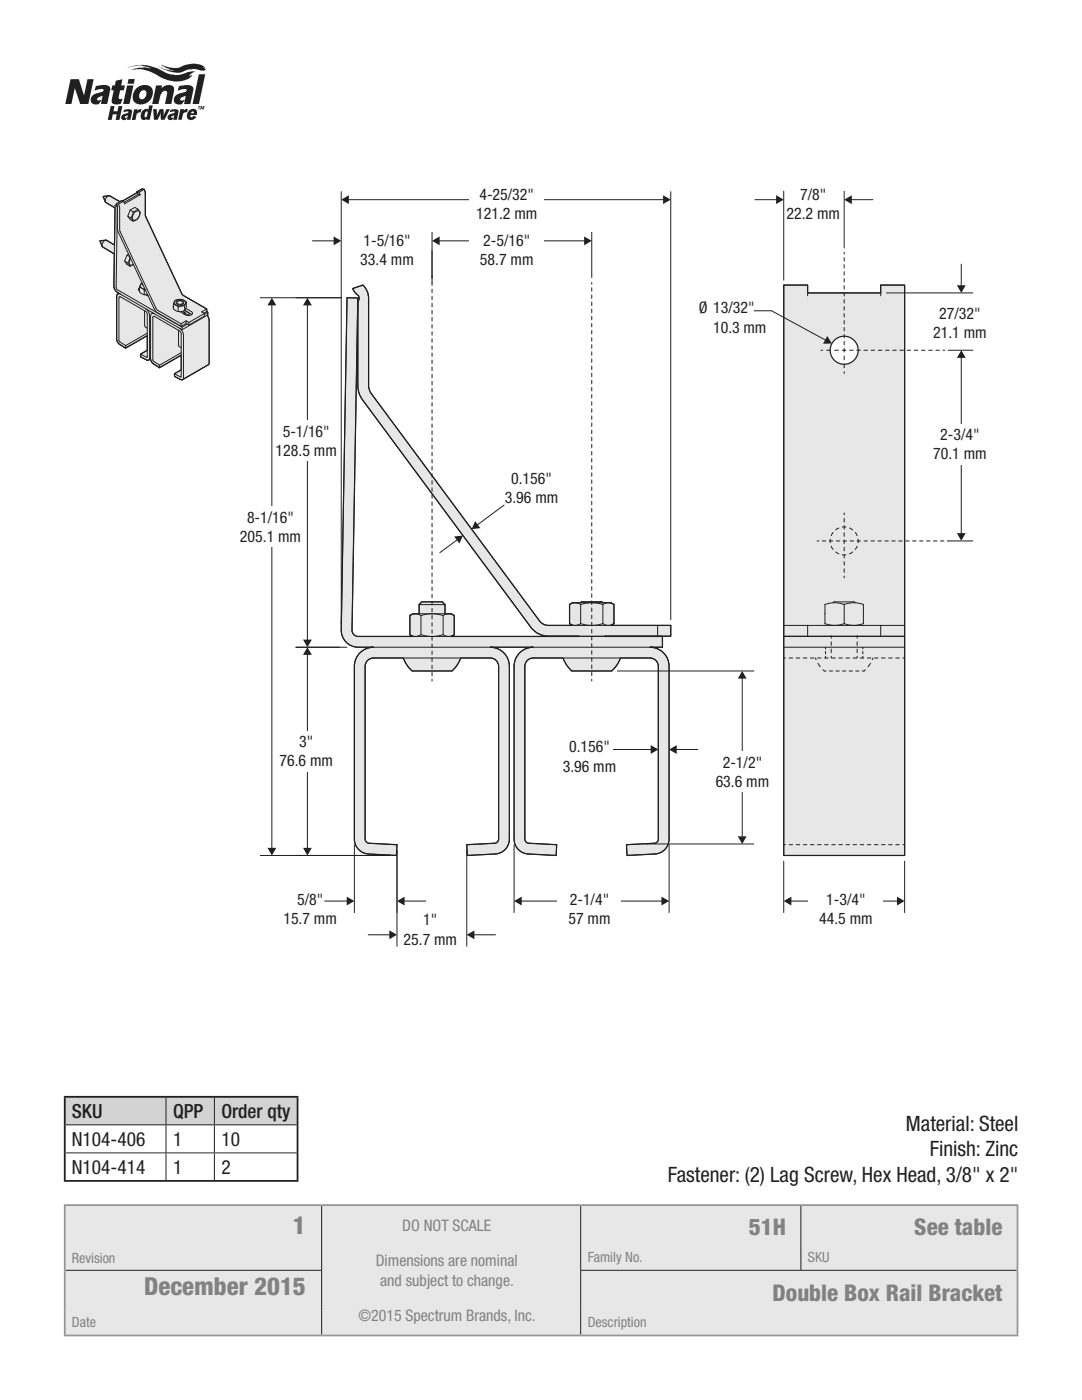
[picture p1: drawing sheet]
<svg xmlns="http://www.w3.org/2000/svg" width="216mm" height="279mm" viewBox="0 0 216 279" stroke-linecap="round" stroke-linejoin="round" font-family="sans-serif">
<g fill="#231f20">
<path d="M14.1 15.8h1.6l1.1 3.2 .7-3.2h1.2l-1.1 5h-1.6l-1.1-3.2-.6 3.2h-1.3z"/>
<path d="M19.1 17.2l1.3-.2a1.29 1.29 0 0 1 1.6 .7l-.6 3h-1.3l.4-1.6-.3 .1a.75 .75 0 0 0-.8 .7l.3 .2 .6-.2-.6 .9a1.09 1.09 0 0 1-1.5-.5 1.09 1.09 0 0 1 .5-1.4l1.8-.6 .2-.3-.1-.1-.3-.2-1.4 .4z"/>
<path d="M23.1 16.1l1.3-.3-.2 1.3h.7l-.2 .9h-.7l-.3 1.5 .3 .3 .5-.1-.4 1-.9 .1a.76 .76 0 0 1-.7-.2 .76 .76 0 0 1-.2-.8l.4-1.8h-.5l.2-.9h.5z"/>
<path d="M25.4 17.1h1.2l-.8 3.6h-1.2z"/>
<path d="M31.1 17.1h1.2l-.1 .5a1.68 1.68 0 0 1 2.4-.2l.1 .8-.5 2.5h-1.3l.4-1.9a.49 .49 0 0 0-.2-.7 .49 .49 0 0 0-.6 .2 3.6 3.6 0 0 0-.9 2.4h-1.2z"/>
<path d="M39.7 14.8h1.3l-1.3 5.9h-1.3z"/>
<path d="M35.7 17.2l1.3-.2a1.29 1.29 0 0 1 1.6 .7l-.6 3.1h-1.3l.4-1.7-.3 .1a.74 .74 0 0 0-.8 .7l.3 .2 .6-.2-.6 .9a1.09 1.09 0 0 1-1.5-.5 1.09 1.09 0 0 1 .5-1.4l1.8-.6 .2-.2-.1-.2-.3-.1-1.5 .3z"/>
<path d="M22.1 21.2h.8l-.3 1h.8l.3-1h.7l-.6 2.7h-.7l.2-1.1h-.8l-.2 1.1h-.8z"/>
<path d="M26.8 21.8h.7l-.1 .3 .3-.2 .5-.1-.1 .6-.8 .3-.3 1.2h-.7z"/>
<path d="M30.6 21.8h.7v1.4l.6-1.4h.7v1.4l.6-1.4h.7l-1.1 2.1h-.7v-1.5l-.6 1.5h-.8z"/>
<path d="M36 21.8h.7l-.1 .3 .3-.3 .6-.1-.2 .7-.7 .2-.3 1.3h-.8z"/>
<path d="M24.8 21.9l.6-.1a.75 .75 0 0 1 1 .4l-.4 1.7h-.7l.2-.9a.51 .51 0 0 0-.6 .5l.5-.1-.5 .6a.56 .56 0 0 1-.7-.7 1.47 1.47 0 0 1 1.3-.7l.1-.2-.2-.2-.8 .2z"/>
<path d="M34 21.9l.6-.1a.75 .75 0 0 1 1 .4l-.3 1.7h-.7l.2-.9a.51 .51 0 0 0-.6 .5l.5-.1-.5 .6a.56 .56 0 0 1-.8-.7 1.46 1.46 0 0 1 1.3-.7l.2-.2-.2-.2-.8 .2z"/>
<path d="M31.4 13.1l1.7 .8 .6 .2-.6-.3 1.6 .3-1-.3h.1l-1.7-.8 .8 .3-.5-.3 1.1 .4 1.1 .2-.2-.1a5.1 5.1 0 0 0 2.8-.6l.3-.1a3.7 3.7 0 0 1 3.4 .7l-.6-.1 .8 .5a1.93 1.93 0 0 1-2-.1h-.8a4.4 4.4 0 0 0-2.2 .7h-.7a7.1 7.1 0 0 1-4-1.4z"/>
<path d="M25.7 15.8h1.2l-.2 .9h-1.3z"/>
<path d="M25.3 13.6a6.9 6.9 0 0 1 5.8 0h.1a8.2 8.2 0 0 0 3.3 1.3h1.4l1.7-.6v.1l.4-.1a.68 .68 0 0 1 .8 0l-.7 .4-.4 .5 .7-.2a4.2 4.2 0 0 1-4.1 1.2 10.4 10.4 0 0 1-4-1.8l-2-.6h-.8l-1 .2 .9-.3-1.2 .2 1.3-.4h1.3l-.2-.1 1.4 .2-1.5-.4h.3a7 7 0 0 0-3.5 .4z"/>
<path d="M28.1 18.3a.87 .87 0 0 0-.4 .8 .87 .87 0 0 0 .6 .7 1.08 1.08 0 0 0 .7-1.7h-.6zM27.1 17.8a2.09 2.09 0 0 1 3.3 0 2.33 2.33 0 0 1-.8 2.6 2.33 2.33 0 0 1-2.8 0 2 2 0 0 1 .3-2.6z"/>
<path d="M29.1 22.3l-.3 .8a.24 .24 0 0 0 .2 .3 .24 .24 0 0 0 .3-.2l.2-.9-.3-.1zM28.5 22.1a.7 .7 0 0 1 1.1-.2l.2-.9h.7l-.6 2.9h-.7v-.2a.66 .66 0 0 1-.7 .2 .66 .66 0 0 1-.4-.6l.1-.8z"/>
<path d="M38.2 22.4l-.1 .2h.6l-.1-.3zM37.8 22.1a.89 .89 0 0 1 1.1-.3 .89 .89 0 0 1 .4 1.2h-1.3v.1a.32 .32 0 0 0 .3 .3 .32 .32 0 0 0 .3-.3l.6 .2a1.11 1.11 0 0 1-1.9 .2 1.53 1.53 0 0 1 .5-1.4z"/>
<path d="M40.1 21.2h.2l.1 .4 .2-.4h.2l-.1 .6h-.2l.1-.5-.2 .5h-.2v-.5l-.1 .5h-.2zM39.5 21.2h.5l-.2 .1-.1 .5h-.1l.1-.5h-.2z"/>
</g>
<path d="M12.9 240.5h51.3v8h-51.3zM64.2 240.5h51.7v26h-51.7zM115.9 240.5h43.9v8h-43.9zM159.8 240.5h43.2v8h-43.2zM12.9 248.5h51.3v5h-51.3zM115.9 248.5h43.9v5h-43.9zM159.8 248.5h43.2v5h-43.2zM12.9 253.5h51.3v8h-51.3zM115.9 253.5h87.1v8h-87.1zM12.9 261.5h51.3v5h-51.3zM115.9 261.5h87.1v5h-87.1z" fill="#e6e7e8"/>
<path d="M13.1 253.5h51.1M64.2 240.7v12.8M64.2 253.6v12.7M115.8 253.5h87M115.9 240.7v12.8M115.9 253.6v12.7M159.8 240.7v12.8" fill="none" stroke="#231f20" stroke-width=".2"/>
<path d="M12.7 240.5h190.5M12.9 240.7v25.6M203 240.7v25.6M12.7 266.5h190.5" fill="none" stroke="#939598" stroke-width=".35"/>
<path d="M165.6 69.9a2.8 2.8 0 0 1 5.6 0 2.8 2.8 0 0 1-5.6 0zM156.4 56.9v113.8h24.1v-113.8h-4.8v1.6h-14.5v-1.6z" fill="#e6e7e8"/>
<g fill="none" stroke="#231f20" stroke-width=".25">
<path d="M156.4 56.9h4.8v1.6h14.5v-1.6h4.8v113.8h-24.1z"/>
<circle cx="168.4" cy="69.9" r="2.8"/>
</g>
<path d="M20.6 39.2l1.3-.1 2 1.2 .5-.2 3-1.7-.1-.1 1-.6 .5 .1 .2 .7 .1 4.7 7.2 15.4 .3 .4 4.6 2.7v.5l.3 .1v.5l-.2 .1 .4 1v8.7l-.2 .2-5.1 3h-.3l-1.3-.7v-.5l1.4-.8v-2.9l-4.4 2.5-1.3-.9-.5-.9-.6 .3-1.3-.7-.1-.5 1.4-.8v-2.9l-4.3 2.5-1.3-.9-.4-.5-.1-8.9 .1-.4 .3-.3-.6-.4-.4-.8 .1-6.6-2.3-1.4-.6-1.2 1.3-.2 1.6 1 .2-7.4-1.9-1.1z" fill="#e6e7e8"/>
<path d="M20.6 39.2l1.3-.1 2 1.2 .5-.2 3-1.7-.1-.1 1-.6 .5 .1 .2 .7 .1 4.7 7.2 15.4 .3 .4 4.6 2.7v.5l.3 .1v.5l-.2 .1 .4 1v8.7l-.2 .2-5.1 3h-.3l-1.3-.7v-.5l1.4-.8v-2.9l-4.4 2.5-1.3-.9-.5-.9-.6 .3-1.3-.7-.1-.5 1.4-.8v-2.9l-4.3 2.5-1.3-.9-.4-.5-.1-8.9 .1-.4 .3-.3-.6-.4-.4-.8 .1-6.6-2.3-1.4-.6-1.2 1.3-.2 1.6 1 .2-7.4-1.9-1.1z" fill="none" stroke="#231f20" stroke-width=".25"/>
<g fill="none" stroke="#231f20" stroke-width=".2">
<path d="M21.7 39.1l-1.1 .1 .4 1.1M21.7 39.1l-.5 .4-.2 .8M21.7 39.1l2.2 1.1M27.3 38.3l.4 .1M27.4 38.4l-3 1.7M27.6 38.8l.4 .1M27.6 38.8l-2.8 1.6M27.7 38.4l1.1-.6 .2 .4 .1 5.1M27.7 38.4h.1M27.7 38.4l.3 .5M28 38.9l-3.1 1.8-.2-.5M28.8 37.8l-.5-.1-1 .6 .3 .5"/>
<path d="M21 40.3l2 1.2M21.1 47.9l1.7 1M21.1 47.9l-1.2 .2 .5 1M21.1 47.9l-.6 .5-.1 .8 2.4 1.5M23 41l.4 .3M23 41l-.2 16.4 .6 .9 5.8 3.4 .4 .5 .2 .5v8.9l-.1 .2-.3 .1-1.3-.7M23.2 40.7h.4M23.2 40.7l.2 .7M23.3 40.8l-.3 .2M23.4 41.3l-.2 16.3 13.1 7.7M23.4 45.5l.2 .9 7.2 15.2M23.4 41.4v4.1"/>
<path d="M23.4 41.4h.1M23.5 41.2l-.1 .1M23.5 58.7l-.2 .5v8.5M23.5 58.7h.6M23.6 40.7v.1M23.6 40.8l.3 .6v4.8l7.2 15.3 .4 .4 4.6 2.7M23.7 58.5l-.2 .2M24.6 40.2l-1 .5M24.6 40.2l-.4-.1-1 .6M24.6 40.2h.1M24.9 52.1l.4 .7 .6 .3M24.9 52.1l.6 .4"/>
<path d="M25.3 50.9l.6 .3M25.5 52.5l.4 .6M25.5 43.1l.6 .4M25.5 43.1l.5 .7 .6 .4M25.7 50.7l-.4 .2-.4 1.2M25.9 51.3l-.4 1.2M26 41.9l.6 .4M26 41.9l-.5 1.2M26.1 51.6l-.3 .6v.5l.3 .2 .5-.1-.7 .3M26.1 43.5l.5 .7M26.6 42.3l-.5 1.2M26.9 42.3l.7-.2 .2 .2 .1 .4-.4 .9-.7 .4-.3-.2-.1-.5z"/>
<path d="M27.5 41.7l-.6-.3-.9 .5M27.5 41.7l-.9 .6M27.5 41.7l.5 .7-.2 .7-.4 .6-.8 .5M27.8 58h.1M27.8 57.4l-.2 .4 .2 .3M27.8 57.3l1 .6M27.8 57.3v1l1 .5M28.3 56.6l-.3 .3v.3l.4 .3 .5 .2M28.4 56.6h-.1M28.5 56.9l-.1-.4-.2 .1-.4 .7M28.8 58.8h.3M28.8 57.9v.9"/>
<path d="M29 57.8l-.2 .1M29.1 43.3l7.2 15.4 .3 .3 4.6 2.7M29.1 58.8l.5 .3M29.4 58.8h-.3M29.5 58.9l-.1 .1M35.5 59.8l-.5 .2-.2 .2M35.7 59.8l.8 .1 .5 .4-.2 .5-.8 .3M36.7 59.9l-.5-.1h-.6l-.5 .1-.3 .3v.3l.2 .3 .9 .3M36.8 60l.4 .3M23.3 67.7l.4 .9 1.4 .9M25.1 69v.5M25.1 69l-1.2-.8-.2-.3v-8.5l.2-.2 5.1 2.9 .4 .5v8.7l-1.4-.6"/>
<path d="M28 70.7l.1 .5M28.9 62v3l.5 .5M29.1 61.6l6.8 3.9 .5 .7 .2 .7v8.5l-.2 .4M29.4 69.9l-1.4 .8M29.4 66.5l-4.3 2.5M29.4 67l-4.3 2.5M30 71.6l-.3 .3M30.3 62.6l-.3 .5 .1 8.6 .4 .8 1.3 .9M30.3 62.6h.6M30.5 62.4l-.2 .2M30.8 61.6l.6 .8 4.7 2.7M31.8 72.9v.5"/>
<path d="M34.6 60.7v.9l.9 .6M34.6 60.7l.9 .5M34.6 61.1v.3M34.8 60.3l-.2 .4M34.8 74.6v.5l1.3 .7h.3M35.2 60.2l.5-.2h.4l.5 .2 .1 .3-.4 .3h-.7l-.4-.2zM35.4 60.2l.7-.2 .3 .2 .1 .2-.3 .3h-.5l-.4-.2zM35.5 61.2v1M35.6 62.2h.3M35.6 65.9l.4 .3 .2 .4-.1 8.6-1.3-.6M35.8 65.5l.5 .3M36.1 64.6v.5"/>
<path d="M36.2 70.4l-4.4 2.5M36.2 70.9l-4.4 2.5M36.2 73.8l-1.4 .8M36.2 69.4l-.6-.5v-3l-4.8-2.7-.2-.1-.1 8.8 .1 .2 1.2 .8M36.3 65.3v.5M36.7 62l-.1 .6M36.7 62.3l.2 .1M36.8 61v1M36.8 61l-1.3 .2M36.9 62.4l-.2 .2M36.9 62.4v.3M36.9 62.5l.7 .4"/>
<path d="M37 62.6l-.2 .1M37.1 61.5l1.2 .8v.4l-.4 .2h-.6l-1.4-.7M37.1 64v.6M37.1 64l-1 .6M37.1 64.6l-1 .5M37.1 64.6l.6 .3M37.1 64l.6 .4M37.2 60.3l-.4 .7M37.2 60.3v.9l-.3 .8-1 .2M37.4 64.7l-1.1 .6M37.7 64.4v.5M38.3 62.8l-1.4-.8 .8 .5v.2l-.2 .3"/>
<path d="M40.8 62.6v.5l-3.1 1.8M40.8 62.6l-3.1 1.8M41.2 62.2l.3 .1M41.2 62.2v-.5l-1 .5 .6 .4M41.2 62.2l-.5 .3M41.3 62.9l-5 2.9M41.3 62.9l.4 1v8.7l-5.3 3.2M41.5 62.3l-.7 .4M41.5 62.3v.5l-.2 .1"/>
</g>
<path d="M70.4 57.6l2-.7a3.6 3.6 0 0 1 1.1 2.6v17.5l.3 1.2 33.9 45.7a2.2 2.2 0 0 0 1.7 .9h4.9l-.6-.3v-3.9l.6-.3h1.6l.1-.2h4.1l.2 .2h1.6l.6 .3v3.9l-.6 .3h11.9v2.2h-13.1h11.5v2.2h-2.5a3.8 3.8 0 0 1 3.8 3.8v34.5a2.98 2.98 0 0 1-2.8 2.9l-5.6 .3-.1-2.1 5.6-.3a.82 .82 0 0 0 .8-.8v-34.5a1.65 1.65 0 0 0-1.7-1.7h-5.9l-.7 1.4-1.1 1.2h-7.9l-1-1.2-.7-1.4h-6a1.65 1.65 0 0 0-1.7 1.7v34.5a.83 .83 0 0 0 .8 .8l5.6 .3-.1 2.1-5.6-.3a2.98 2.98 0 0 1-2.8-2.9v-34.5a3.8 3.8 0 0 1 3.8-3.8h-8.6a3.8 3.8 0 0 1 3.8 3.8v34.5a2.98 2.98 0 0 1-2.8 2.9l-5.6 .3-.1-2.1 5.6-.3a.83 .83 0 0 0 .8-.8v-34.5a1.65 1.65 0 0 0-1.7-1.7h-5.9l-.7 1.4-1 1.2h-8l-1-1.2-.7-1.4h-6a1.65 1.65 0 0 0-1.6 1.7v34.5a.83 .83 0 0 0 .7 .8l5.6 .3-.1 2.1-5.6-.3a2.98 2.98 0 0 1-2.8-2.9v-34.5a3.8 3.8 0 0 1 3.8-3.8h-3.1a3.4 3.4 0 0 1-3.3-3.5l1.1-66.3 2.2 .1-1.2 66.3a1.24 1.24 0 0 0 1.3 1.2h10.9l-.6-.3v-3.9l.6-.3h1.2v-1.8l.6-.6h4l.6 .6v1.8h1.2l.6 .3v3.9l-.6 .3h25.5h-6.1a4.4 4.4 0 0 1-3.5-1.8l-33.8-45.8-.6-1.4-.1-1v-16.9a1.11 1.11 0 0 0-.4-1.6z" fill="#e6e7e8"/>
<path d="M70.4 57.6l2-.7a3.6 3.6 0 0 1 1.1 2.6v17.5l.3 1.2 33.9 45.7a2.2 2.2 0 0 0 1.7 .9h4.9l-.6-.3v-3.9l.6-.3h1.6l.1-.2h4.1l.2 .2h1.6l.6 .3v3.9l-.6 .3h11.9v2.2h-13.1h11.5v2.2h-2.5a3.8 3.8 0 0 1 3.8 3.8v34.5a2.98 2.98 0 0 1-2.8 2.9l-5.6 .3-.1-2.1 5.6-.3a.82 .82 0 0 0 .8-.8v-34.5a1.65 1.65 0 0 0-1.7-1.7h-5.9l-.7 1.4-1.1 1.2h-7.9l-1-1.2-.7-1.4h-6a1.65 1.65 0 0 0-1.7 1.7v34.5a.83 .83 0 0 0 .8 .8l5.6 .3-.1 2.1-5.6-.3a2.98 2.98 0 0 1-2.8-2.9v-34.5a3.8 3.8 0 0 1 3.8-3.8h-8.6a3.8 3.8 0 0 1 3.8 3.8v34.5a2.98 2.98 0 0 1-2.8 2.9l-5.6 .3-.1-2.1 5.6-.3a.83 .83 0 0 0 .8-.8v-34.5a1.65 1.65 0 0 0-1.7-1.7h-5.9l-.7 1.4-1 1.2h-8l-1-1.2-.7-1.4h-6a1.65 1.65 0 0 0-1.6 1.7v34.5a.83 .83 0 0 0 .7 .8l5.6 .3-.1 2.1-5.6-.3a2.98 2.98 0 0 1-2.8-2.9v-34.5a3.8 3.8 0 0 1 3.8-3.8h-3.1a3.4 3.4 0 0 1-3.3-3.5l1.1-66.3 2.2 .1-1.2 66.3a1.24 1.24 0 0 0 1.3 1.2h10.9l-.6-.3v-3.9l.6-.3h1.2v-1.8l.6-.6h4l.6 .6v1.8h1.2l.6 .3v3.9l-.6 .3h25.5h-6.1a4.4 4.4 0 0 1-3.5-1.8l-33.8-45.8-.6-1.4-.1-1v-16.9a1.11 1.11 0 0 0-.4-1.6z" fill="none" stroke="#231f20" stroke-width=".25"/>
<g fill="none" stroke="#231f20" stroke-width=".2">
<path d="M69.2 59.4l2.2 .1-1.2 66.3a1.24 1.24 0 0 0 1.3 1.2h60.7v2.2h-60.7a3.4 3.4 0 0 1-3.4-3.5zM70.4 57.6l2-.7a3.6 3.6 0 0 1 1.1 2.6v17.5l.3 1.2 33.9 45.7a2.2 2.2 0 0 0 1.7 .9h24.4v2.2h-24.4a4.4 4.4 0 0 1-3.5-1.8l-33.8-45.8-.6-1.4-.1-1v-16.9a1.11 1.11 0 0 0-.4-1.6zM161.2 59v-2.1h-4.8v113.8h24.1v-113.8h-4.8v2.1M161.2 58.5h14.5M74.5 129.2a3.8 3.8 0 0 0-3.8 3.8v34.5a2.98 2.98 0 0 0 2.8 2.9l5.6 .3 .1-2.1-5.6-.3a.83 .83 0 0 1-.7-.8v-34.5a1.65 1.65 0 0 1 1.6-1.7h23.3a1.65 1.65 0 0 1 1.7 1.7v34.5a.83 .83 0 0 1-.8 .8l-5.6 .3 .1 2.1 5.6-.3a2.98 2.98 0 0 0 2.8-2.9v-34.5a3.8 3.8 0 0 0-3.8-3.8M80.5 131.3l.7 1.4 1 1.2h8l1-1.2 .7-1.4M81.8 126.7l.6 .3M81.8 122.8l.6-.3h7.6l.6 .3M81.8 122.8v3.9M81.8 126.7l1.1 .3 1.1-.3M81.8 122.8l1.1-.3 1.1 .3M83.6 120.7h5.2"/>
<path d="M83.6 120.7v1.8M83.6 120.7l.6-.6h4l.6 .6M84 122.8v3.9M84 122.8l2.2-.3 2.2 .3M84 126.7l2.2 .3 2.2-.3M88.4 126.7l1.1 .3 1.1-.3M88.4 122.8l1.1-.3 1.1 .3M88.4 122.8v3.9M88.8 120.7v1.8M90.6 126.7l-.6 .3M90.6 122.8v3.9M106.4 129.2a3.8 3.8 0 0 0-3.8 3.8v34.5a2.98 2.98 0 0 0 2.8 2.9l5.6 .3 .1-2.1-5.6-.3a.83 .83 0 0 1-.8-.8v-34.5a1.65 1.65 0 0 1 1.7-1.7h23.3a1.65 1.65 0 0 1 1.7 1.7v34.5a.82 .82 0 0 1-.8 .8l-5.6 .3 .1 2.1 5.6-.3a2.98 2.98 0 0 0 2.8-2.9v-34.5a3.8 3.8 0 0 0-3.8-3.8"/>
<path d="M112.4 131.3l.7 1.4 1 1.2h7.9l1.1-1.2 .7-1.4M113.7 124.5l.6 .3M113.7 120.6l.6-.3h7.6l.6 .3M113.7 120.6l1.1-.3 1.1 .3M113.7 120.6v3.9M113.7 124.5l1.1 .3 1.1-.3M115.5 127h.1M115.9 124.5l2.2 .3 2.2-.3M115.9 120.6l2.2-.3 2.2 .3M115.9 120.6v3.9M115.9 120.3l.1-.2h4.1l.2 .2M120.3 120.6l1.1-.3 1.1 .3"/>
<path d="M120.3 120.6v3.9M120.3 124.5l1.1 .3 1.1-.3M120.7 127h.1M122.5 124.5l-.6 .3M122.5 120.6v3.9M131.2 124.8v2.2M156.4 127h24.1M156.4 124.8h24.1M156.4 129.2h24.1M161.2 124.8v2.2M164.6 120.6l1.3-.3h1.4a4.3 4.3 0 0 0 2.8 0l1.1 .1 1.1 .2v3.9l-1.3 .3h-1.4a4.3 4.3 0 0 0-2.8 0l-1.1-.1-1.1-.2zM164.6 124.8h.1"/>
<path d="M164.6 127h.1M164.6 122.5h.1M165.8 127h.1M165.9 127h.1M168.4 120.6v3.9M170.7 120.3l-.2-.2h-4.1l-.2 .2M171.1 127h.1M171.1 127h-.1M172.3 122.5h.1M172.3 127h.1M172.3 124.8h.1M175.7 124.8v2.2"/>
<path d="M102.6 168.6v13.5M103.8 179.8h28.4M133.5 168.6v13.5"/>
</g>
<g fill="#231f20">
<path d="M102.6 179.8l1.5-.9v1.8z"/>
<path d="M132 178.9l1.5 .9-1.5 .9z"/>
</g>
<path d="M157.7 179.8h21.5" fill="none" stroke="#231f20" stroke-width=".2"/>
<g fill="#231f20">
<path d="M156.4 179.8l1.5-.9v1.8z"/>
<path d="M179 178.9l1.5 .9-1.5 .9z"/>
</g>
<path d="M122.4 149.6h7.7" fill="none" stroke="#231f20" stroke-width=".2"/>
<path d="M129.8 148.7l1.6 .9-1.6 .9z" fill="#231f20"/>
<path d="M134.8 149.6h4.5" fill="none" stroke="#231f20" stroke-width=".2"/>
<path d="M133.5 149.6l1.5-.9v1.8z" fill="#231f20"/>
<path d="M59 129.2h8.8M61.3 130.4v39.1M59 170.7h19" fill="none" stroke="#231f20" stroke-width=".2"/>
<g fill="#231f20">
<path d="M61.3 129.2l.9 1.5h-1.7z"/>
<path d="M60.5 169.2h1.7l-.9 1.5z"/>
</g>
<path d="M51.9 59.4h16.2M54.2 60.7v108.8M51.9 170.7h26.1" fill="none" stroke="#231f20" stroke-width=".2"/>
<g fill="#231f20">
<path d="M54.3 59.4l.8 1.5h-1.7z"/>
<path d="M53.4 169.2h1.7l-.8 1.5z"/>
</g>
<path d="M59 59.4h9.1M61.3 60.7v67.2M59 129.2h10.2" fill="none" stroke="#231f20" stroke-width=".2"/>
<g fill="#231f20">
<path d="M61.3 59.4l.9 1.5h-1.7z"/>
<path d="M60.5 127.6h1.7l-.9 1.6z"/>
</g>
<path d="M91.4 107.6l-3.6 2.7" fill="none" stroke="#231f20" stroke-width=".2"/>
<path d="M90.6 107.1l1.8-.2-.7 1.6z" fill="#231f20"/>
<path d="M100.6 100.8l-5.5 4" fill="none" stroke="#231f20" stroke-width=".2"/>
<path d="M94.8 104l1.1 1.4-1.8 .2z" fill="#231f20"/>
<path d="M64.8 179.8h4.6M70.7 168.6v13.5M79.2 169.7v12.4" fill="none" stroke="#231f20" stroke-width=".2"/>
<path d="M69.2 178.9l1.5 .9-1.5 .9z" fill="#231f20"/>
<path d="M80.5 179.8h4.5" fill="none" stroke="#231f20" stroke-width=".2"/>
<path d="M79.2 179.8l1.5-.8v1.7z" fill="#231f20"/>
<path d="M79.2 169.7v19.2M93.1 169.7v19.2M73.5 186.6h4.4" fill="none" stroke="#231f20" stroke-width=".2"/>
<path d="M77.7 185.7l1.5 .9-1.5 .8z" fill="#231f20"/>
<path d="M94.4 186.6h4.5" fill="none" stroke="#231f20" stroke-width=".2"/>
<path d="M93.1 186.6l1.6-.9v1.7z" fill="#231f20"/>
<path d="M68.1 38.2v86.4M69.4 39.9h63.2M133.8 38.2v85.5" fill="none" stroke="#231f20" stroke-width=".2"/>
<g fill="#231f20">
<path d="M68.1 39.8l1.5-.8v1.7z"/>
<path d="M132.3 39l1.5 .8-1.5 .9z"/>
</g>
<path d="M189.2 69.9h4.9M191.8 71.2v35.5M163 108h.4M189 108h5.1M156.4 171.9v10.2M180.5 171.9v10.2" fill="none" stroke="#231f20" stroke-width=".2"/>
<path d="M164.1 108h24.6" fill="none" stroke="#231f20" stroke-width=".2" stroke-dasharray=".7 .7"/>
<g fill="#231f20">
<path d="M191.8 69.9l.9 1.5h-1.8z"/>
<path d="M190.9 106.4h1.8l-.9 1.5z"/>
</g>
<path d="M176.9 58.5h17.2M191.8 52.7v4.5" fill="none" stroke="#231f20" stroke-width=".2"/>
<path d="M190.9 56.9h1.8l-.9 1.6z" fill="#231f20"/>
<path d="M154 62l10.9 6" fill="none" stroke="#231f20" stroke-width=".2"/>
<path d="M165.1 67.1l.9 1.5h-1.8z" fill="#231f20"/>
<path d="M156.4 38.2v17.7M168.4 38.2v11.3M169.7 39.9h4.5M150.5 62h3.5" fill="none" stroke="#231f20" stroke-width=".2"/>
<path d="M168.4 39.9l1.6-.9v1.7z" fill="#231f20"/>
<path d="M150.6 39.9h4.5" fill="none" stroke="#231f20" stroke-width=".2"/>
<path d="M154.9 39l1.5 .8-1.5 .9z" fill="#231f20"/>
<path d="M123.2 133.9h27.2M148.1 135.2v32M128.9 168.4h21.5" fill="none" stroke="#231f20" stroke-width=".2"/>
<g fill="#231f20">
<path d="M147.2 166.9h1.8l-.9 1.5z"/>
<path d="M148.1 133.9l.9 1.5h-1.8z"/>
</g>
<path d="M62.3 48.1h4.5M86.2 50v6.4" fill="none" stroke="#231f20" stroke-width=".2"/>
<path d="M66.6 47.2l1.5 .9-1.5 .8z" fill="#231f20"/>
<path d="M86.2 46.4v9M87.5 48.1h29.3M118.1 46.4v9" fill="none" stroke="#231f20" stroke-width=".2"/>
<g fill="#231f20">
<path d="M86.2 48.1l1.5-.9v1.7z"/>
<path d="M116.6 47.2l1.5 .9-1.5 .8z"/>
</g>
<g fill="none" stroke="#231f20" stroke-width=".2">
<path d="M86.2 55.2v.4M118.1 56.4v.3M168.4 50.4v.3M163.8 69.9h.4M168.1 69.9h.7M168.4 69.5v.8M168.4 74.2v.3M188.2 69.9h.3M165.7 107.6v.7M168.4 102.4v.3M168.4 115v.3M171.2 107.6v.7"/>
<path d="M86.2 135.6v.3M118.1 135.6v.3M156.4 131.3h.3M162.7 131.3l.1 .3M164.2 133.7l.3 .2h.3M164.7 131v.3M164.7 129.2v.3M165.9 127v.4M165.9 131v.3M171 131v.3M171 127v.4M172.2 129.2v.3"/>
<path d="M172.2 131v.3M172.7 133.7l-.3 .2h-.3M174.2 131.3l-.2 .3M180.2 131.3h.3M156.4 168.6h.3M180.2 168.6h.3"/>
</g>
<path d="M86.2 56.3v78.9M118.1 57.4v77.8M168.4 68.8v-17.7M169.5 69.9h18.3M165.9 109a2.8 2.8 0 0 0 2.7 1.7 2.8 2.8 0 0 0 2.6-2M168.4 114.2v-11.1M171 106.9a2.8 2.8 0 0 0-2.7-1.7 2.8 2.8 0 0 0-2.6 2M165.5 133.9h6.2M165.9 128.1v2.5M171 128.1v2.5M179.4 131.3h-22.3M179.4 168.6h-22.3" fill="none" stroke="#231f20" stroke-width=".2" stroke-dasharray=".7 .7"/>
<path d="M164.7 130v.7M172.2 130v.7" fill="none" stroke="#231f20" stroke-width=".2" stroke-dasharray=".5 .5"/>
<path d="M167.3 69.9h-2.7M168.4 71v2.8M163.2 132.4l.7 1M173.2 133.1l.7-1.1" fill="none" stroke="#231f20" stroke-width=".2" stroke-dasharray=".8 .8"/>
<g fill="#fff">
<path d="M93.7 36.6h14.8v8.2h-14.8z"/>
<path d="M184.1 84.6h14.9v8.1h-14.9z"/>
<path d="M161.4 177.3h14.8v8.2h-14.8z"/>
<path d="M93.7 45.8h14.8v8.2h-14.8z"/>
<path d="M69.8 45.8h14.9v8.2h-14.9z"/>
<path d="M47.5 101.1h13v8.1h-13z"/>
<path d="M54.8 83.8h12.6v8.2h-12.6z"/>
<path d="M54.8 145.8h12.6v8.2h-12.6z"/>
<path d="M79.6 181.4h12.6v8.1h-12.6z"/>
<path d="M111.3 177.3h12.6v8.2h-12.6z"/>
</g>
<g fill="#d1d3d4">
<path d="M12.9 218.9h20.2v5.6h-20.2z"/>
<path d="M33.1 218.9h9.7v5.6h-9.7zM42.8 218.9h16.6v5.6h-16.6z"/>
</g>
<path d="M33.1 219.1v5.3M42.8 219.1v5.3M13.1 224.5h46.1M13.1 230.1h46.1M33.1 224.6v5.4M33.1 230.2v5.3M42.8 224.6v5.4M42.8 230.2v5.3" fill="none" stroke="#231f20" stroke-width=".2"/>
<path d="M12.7 218.9h46.8M12.9 219.1v16.4M59.4 219.1v16.4M12.7 235.7h46.8" fill="none" stroke="#231f20" stroke-width=".35"/>
<path d="M140.7 149.9h14.9v8.2h-14.9z" fill="#fff"/>
<g font-size="4.9" fill="#808285">
<text x="58.4" y="246.3">1</text>
<text x="28.8" y="258.5">December 2015</text>
</g>
<g font-size="4.6" fill="#808285">
<text x="149.4" y="246.4">51H</text>
<text x="182.4" y="246.4">See table</text>
<text x="154.2" y="259.7">Double Box Rail Bracket</text>
</g>
<g font-size="4.2" fill="#231f20">
<text x="180.8" y="225.7">Material: Steel</text>
<text x="185.6" y="230.8">Finish: Zinc</text>
<text x="133.3" y="235.9">Fastener: (2) Lag Screw, Hex Head, 3/8&quot; x 2&quot;</text>
</g>
<g font-size="3.9" fill="#231f20">
<text x="14.3" y="223.1">SKU</text>
<text x="34.5" y="223.1">QPP</text>
<text x="44.2" y="223.1">Order qty</text>
<text x="14.3" y="228.7">N104-406</text>
<text x="34.5" y="228.7">1</text>
<text x="44.2" y="228.7">10</text>
<text x="14.3" y="234.3">N104-414</text>
<text x="34.5" y="234.3">1</text>
<text x="44.2" y="234.3">2</text>
</g>
<g font-size="3.2" fill="#231f20">
<text x="95.7" y="39.9">4-25/32&quot;</text>
<text x="159.7" y="39.9">7/8&quot;</text>
<text x="95" y="43.7">121.2 mm</text>
<text x="156.9" y="43.7">22.2 mm</text>
<text x="71.9" y="52.9">33.4 mm</text>
<text x="72.5" y="49.1">1-5/16&quot;</text>
<text x="95.8" y="52.9">58.7 mm</text>
<text x="96.4" y="49.1">2-5/16&quot;</text>
<text x="139.5" y="62.6">Ø 13/32&quot;</text>
<text x="187.4" y="63.6">27/32&quot;</text>
<text x="142.3" y="66.4">10.3 mm</text>
<text x="186.2" y="67.4">21.1 mm</text>
<text x="56.4" y="87.1">5-1/16&quot;</text>
<text x="187.6" y="87.9">2-3/4&quot;</text>
<text x="55" y="90.9">128.5 mm</text>
<text x="186.2" y="91.7">70.1 mm</text>
<text x="100.7" y="100.4">3.96 mm</text>
<text x="102" y="96.6">0.156&quot;</text>
<text x="49.3" y="104.4">8-1/16&quot;</text>
<text x="47.9" y="108.2">205.1 mm</text>
<text x="59.7" y="149.1">3&quot;</text>
<text x="55.8" y="153">76.6 mm</text>
<text x="112.3" y="154">3.96 mm</text>
<text x="113.5" y="150.2">0.156&quot;</text>
<text x="144.2" y="153.2">2-1/2&quot;</text>
<text x="142.8" y="157">63.6 mm</text>
<text x="56.5" y="184.4">15.7 mm</text>
<text x="59.3" y="180.6">5/8&quot;</text>
<text x="84.5" y="184.7">1&quot;</text>
<text x="113.4" y="184.4">57 mm</text>
<text x="113.7" y="180.6">2-1/4&quot;</text>
<text x="163.5" y="184.4">44.5 mm</text>
<text x="164.9" y="180.6">1-3/4&quot;</text>
<text x="80.5" y="188.5">25.7 mm</text>
</g>
<g font-size="3.2" fill="#808285">
<text x="80.3" y="245.8">DO NOT SCALE</text>
<text x="75" y="252.7">Dimensions are nominal</text>
<text x="75.9" y="256.6">and subject to change.</text>
<text x="71.5" y="263.5">©2015 Spectrum Brands, Inc.</text>
</g>
<g font-size="2.8" fill="#808285">
<text x="117.3" y="251.9">Family No.</text>
<text x="161.2" y="251.9">SKU</text>
<text x="14.3" y="252">Revision</text>
<text x="14.3" y="264.9">Date</text>
<text x="117.3" y="264.9">Description</text>
</g>
</svg>
